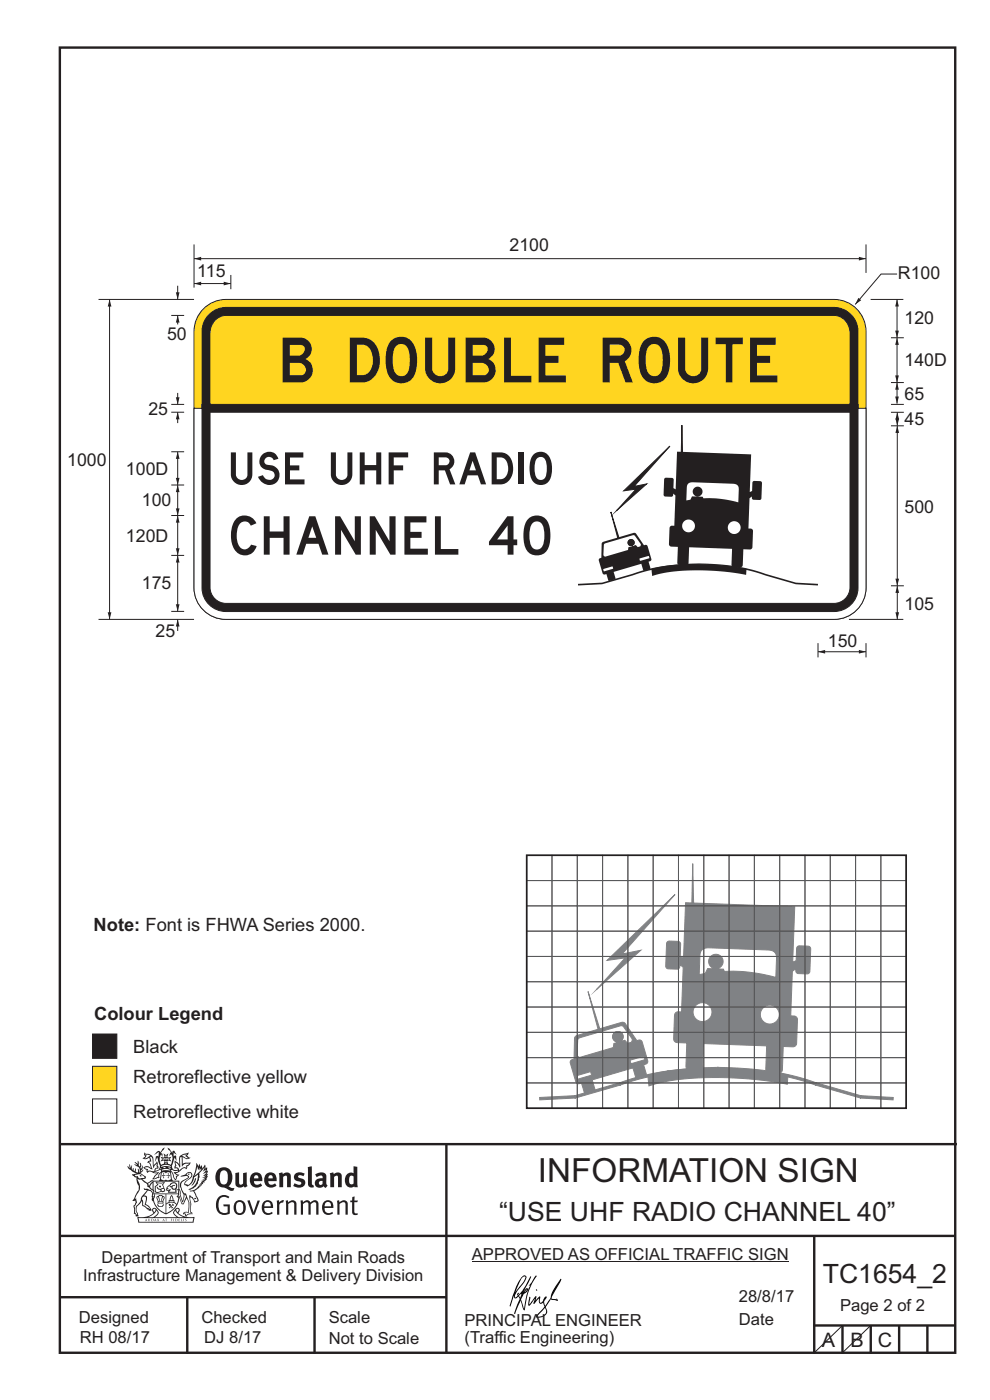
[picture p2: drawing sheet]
<svg xmlns="http://www.w3.org/2000/svg" width="210mm" height="297mm" viewBox="0 0 210 297" stroke-linecap="round" stroke-linejoin="round" font-family="sans-serif">
<g fill="none" stroke="#231f20" stroke-width=".51">
<path d="M12.7 10.1h189.9v276.9h-189.9zM12.7 242.7h190.3M94.7 242.7v44.3M12.7 262.2h190.1M12.7 275.2h82M39.7 275.2v12M66.7 275.2v12M172.7 262.2v25M172.5 281.2h30M178.7 281.2v6M184.7 281.2v6M190.7 281.2v6"/>
<path d="M196.7 281.2v6"/>
</g>
<path d="M178.7 281.2l-6 5.8" fill="none" stroke="#231f20" stroke-width=".21"/>
<g fill="#231f20">
<path d="M47 248.4a2.55 2.55 0 0 0 0 2.7l.3 .2a.81 .81 0 0 0 1-1v-.5a1.04 1.04 0 0 0-1.1-1.5zM46.3 248.1a1.82 1.82 0 0 1 2.1-.2 1.82 1.82 0 0 1 .9 1.8 2.29 2.29 0 0 1-.8 2l.7 .3h.5l-.2 .6a2.87 2.87 0 0 1-2-.7 2.12 2.12 0 0 1-1.7-3.1z" fill-rule="evenodd"/>
<path d="M49.9 248.9l.8-.2v2a.46 .46 0 0 0 .3 .6 .46 .46 0 0 0 .6-.3v-2.1l.7-.2v2.4l.2 .5-.5 .3-.3-.3a1.02 1.02 0 0 1-1.2 .3 1.02 1.02 0 0 1-.6-1.1z" fill-rule="evenodd"/>
<path d="M54 249.5l-.1 .5h.9a.49 .49 0 0 0-.2-.6 .49 .49 0 0 0-.6 .1zM53.4 249.1a1.34 1.34 0 0 1 1.6-.2 1.34 1.34 0 0 1 .6 1.5v.2h-1.7a.77 .77 0 0 0 .5 .8 .77 .77 0 0 0 .9-.4l.3 .5a1.59 1.59 0 0 1-2 .2 1.59 1.59 0 0 1-.5-2.1z" fill-rule="evenodd"/>
<path d="M57 249.5l-.1 .5h1a.49 .49 0 0 0-.2-.6 .49 .49 0 0 0-.7 .1zM56.4 249.1a1.34 1.34 0 0 1 1.6-.2 1.34 1.34 0 0 1 .7 1.5v.2h-1.8a.77 .77 0 0 0 .5 .8 .77 .77 0 0 0 .9-.4l.4 .5a1.59 1.59 0 0 1-2.1 .2 1.59 1.59 0 0 1-.5-2.1z" fill-rule="evenodd"/>
<path d="M59.2 248.9l.7-.2 .1 .4a.95 .95 0 0 1 1-.3 .95 .95 0 0 1 .7 .8v2.3h-.8v-2.3a.46 .46 0 0 0-.8 .1v2.2h-.8z" fill-rule="evenodd"/>
<path d="M62.6 249.1a1.75 1.75 0 0 1 2-.1l-.2 .5-.6-.2a.43 .43 0 0 0-.6 .3l.4 .3a1.04 1.04 0 0 1 1.2 1.1 1.04 1.04 0 0 1-1.4 1l-1.2-.4 .3-.6 1 .4 .4-.4a.88 .88 0 0 0-1-.5l-.4-.2-.1-.4z" fill-rule="evenodd"/>
<path d="M65.3 247.6l.8-.2 .1 3.8 .3 .2 .1 .4a.88 .88 0 0 1-1 0 .88 .88 0 0 1-.3-1z" fill-rule="evenodd"/>
<path d="M67.8 250.6a.43 .43 0 0 0-.1 .7 .43 .43 0 0 0 .7-.1v-.7zM66.8 249.1a1.7 1.7 0 0 1 2.4 .1v1.9l.3 .4-.4 .5-.5-.4a1.03 1.03 0 0 1-1.7-.1 1.03 1.03 0 0 1 .8-1.5h.7v-.4a.8 .8 0 0 0-1.2 .1z" fill-rule="evenodd"/>
<path d="M70 248.9l.7-.2 .1 .4a.95 .95 0 0 1 1-.3 .95 .95 0 0 1 .7 .8v2.3h-.8v-2.3a.46 .46 0 0 0-.8 .1v2.2h-.8z" fill-rule="evenodd"/>
<path d="M74.3 249.5a1.48 1.48 0 0 0 0 1.7h.5l.2-.1v-1.5l-.3-.2zM75 247.4l.8 .1 .1 4.4h-.7l-.1-.2a1.26 1.26 0 0 1-1.4 0 1.26 1.26 0 0 1-.5-1.3 1.29 1.29 0 0 1 .4-1.4 1.29 1.29 0 0 1 1.4-.1z" fill-rule="evenodd"/>
<path d="M46.4 253.9a1.72 1.72 0 0 1 2.3 0l-.3 .3a1.24 1.24 0 0 0-1.4-.2 1.24 1.24 0 0 0-.6 1.4 1.49 1.49 0 0 0 1.2 1.9l.7-.1v-1.3h-.8l-.1-.4h1.3v1.9a1.93 1.93 0 0 1-2.2 0 1.93 1.93 0 0 1-.7-2.2l.2-.8z" fill-rule="evenodd"/>
<path d="M50.4 255.1a1.65 1.65 0 0 0 .2 2.2 .99 .99 0 0 0 1-1.4 .78 .78 0 0 0-.4-.8 .78 .78 0 0 0-.8 0zM50 254.9a1.33 1.33 0 0 1 1.6-.1 1.33 1.33 0 0 1 .5 1.4 1.31 1.31 0 0 1-1.3 1.6 1.31 1.31 0 0 1-1.2-1.6v-.6z" fill-rule="evenodd"/>
<path d="M52.5 254.7l.4-.1 .9 2.6 .8-2.5h.5l-1.1 3h-.5z" fill-rule="evenodd"/>
<path d="M56.3 255.2l-.2 .7h1.3a.7 .7 0 0 0-.3-.8 .7 .7 0 0 0-.8 .1zM55.9 255a1.22 1.22 0 0 1 1.5-.2 1.22 1.22 0 0 1 .5 1.5h-1.8a.93 .93 0 0 0 .5 1 .93 .93 0 0 0 1.1-.2l.2 .3a1.43 1.43 0 0 1-1.8 .1 1.43 1.43 0 0 1-.6-1.7z" fill-rule="evenodd"/>
<path d="M58.7 254.7l.4-.1 .1 .5 .4-.4 .6-.1-.2 .5a.66 .66 0 0 0-.8 .7v1.9h-.4z" fill-rule="evenodd"/>
<path d="M60.6 254.7l.4-.1 .1 .5a.94 .94 0 0 1 1-.5 .94 .94 0 0 1 .8 .8v2.3h-.5l-.1-2.5a.81 .81 0 0 0-1.2 .3v2.2h-.4z" fill-rule="evenodd"/>
<path d="M63.7 254.7l.5-.1 .1 .5 .4-.3a.78 .78 0 0 1 1.1 .3 .9 .9 0 0 1 1-.5 .9 .9 0 0 1 .8 .8v2.3h-.5l-.1-2.5a.67 .67 0 0 0-1.1 .3v2.2h-.5v-2.4l-.4-.3-.7 .4v2.3h-.5z" fill-rule="evenodd"/>
<path d="M69 255.2l-.1 .7h1.3a.7 .7 0 0 0-.3-.8 .7 .7 0 0 0-.9 .1zM68.7 255a1.22 1.22 0 0 1 1.5-.2 1.22 1.22 0 0 1 .5 1.5h-1.8a.93 .93 0 0 0 .4 1 .93 .93 0 0 0 1.2-.2l.1 .3a1.44 1.44 0 0 1-1.7 .1 1.44 1.44 0 0 1-.6-1.7z" fill-rule="evenodd"/>
<path d="M71.4 254.7l.5-.1 .1 .5a.94 .94 0 0 1 1-.5 .94 .94 0 0 1 .8 .8v2.3h-.5l-.1-2.5a.81 .81 0 0 0-1.2 .3v2.2h-.4z" fill-rule="evenodd"/>
<path d="M74.7 253.9l.5-.1v.9h.7l-.1 .3h-.6v2.2l.1 .2h.5l.1 .3a.75 .75 0 0 1-1.2-.6v-2.1h-.4v-.3h.4z" fill-rule="evenodd"/>
<path d="M30.8 244.9l1.1 .3-.9 .5h-.4l.6-.5zM31.8 245.4h.2a2.44 2.44 0 0 1 .4 1.9l.1 .5 .7-1-.1 .6 .3 .3a.57 .57 0 0 0-.6 .7l-1-.1-.5 .2 .2-.5-.8-.3 .7-.1 .9 .5 .1-.1-.6-1.3-.2-.2h.5zM30.7 244.4l-.1 .5 .2 .4-.6 .4a1.04 1.04 0 0 0 1.4-.1l.2 .6-.3 .1-.2 .4a.94 .94 0 0 1 .8 1.1l-.2-.1a1.16 1.16 0 0 0-1.5-.1l.3 .4 .4 .2 .1 .5 .2 .1 .1-.2a.94 .94 0 0 1 1.1 .2l.8 .1-1.2 1.2a1.13 1.13 0 0 0 1.2-.2l.4-.1-.1-.4 .5-.8a.83 .83 0 0 0-.6 1.1l-.3-.1-.7 .4 1.1-1.4-.5 .1-.5-.1 1.3-.5-.1-.1-.9 .4v-.3l.2-.2 .3 .1 .1-.3-.2-.4v-.6l-.1-.4-.7 1v-.7a1.42 1.42 0 0 0-1.6-1.8z" fill-rule="evenodd"/>
<path d="M38.5 245.2l.5-.2 .7-.1-.6 .3 .8 .5h-.3zM38.3 245.5l.2-.1 .1 2a1.69 1.69 0 0 1 1.6-.6l-.8 .5 .1 .5a1.1 1.1 0 0 0-1.5 .6l-.1-.5-.2-.2h-.5l.3-.4-.3-.7a1.42 1.42 0 0 1 .8 1.1l.2-.1zM37.1 246.2l.1 1-.2 .3 .1 .4h.5l.1 .2a.96 .96 0 0 1-1.1-.1l-.1 .1a1.06 1.06 0 0 0 1.3 .2v.1a.72 .72 0 0 1-1 .2l.3 .5 .6 .2-.4 .2-.1 .6-.2-.3-.4-1.1-.4-.4 .4 .9a1.54 1.54 0 0 0 .7 1.2l.2-.3a.58 .58 0 0 1 .4-.8l.2-.1h-.3l-.5-.3 .9-.5a.93 .93 0 0 1 1.2-.5v.2l.2-.2 .1-.5a.99 .99 0 0 0 .7-.8l-1.3 .1-.3 .2-.1-1.4 .9 .4 .9-.3h-.4l-.5-.4 .4-.7-.6 .2a1.46 1.46 0 0 0-1.4 2.1v.4l-.2-.4z" fill-rule="evenodd"/>
<path d="M35.6 248.9l.2 .1-.1 .3 .4 .1h-.4v.6l-.1-.6h-.3l.3-.1z" fill-rule="evenodd"/>
<path d="M34.6 248.9l.2 .1v.3l.3 .1h-.3l-.1 .6v-.6h-.4l.4-.1z" fill-rule="evenodd"/>
<path d="M34.3 248.8a.57 .57 0 0 1 .9 .2 .57 .57 0 0 1 .9-.2l.2 1.4h-.2a.57 .57 0 0 1-.9 0 .69 .69 0 0 1-1.1 0zM34.2 248.1l-.3 2.1-.2 .4h3l-.2-.4-.3-2.1h-.2v.2l-.8-.1-.8 .1v-.2z" fill-rule="evenodd"/>
<path d="M34.2 252.4a.3 .3 0 0 0 .6 0 .3 .3 0 0 0-.6 0zM33.3 250.9l.3 .3-.3 .4a.79 .79 0 0 0 0 1.3l.8-.2-.1-.3a.55 .55 0 0 1-.7-.6l.1-.1 .2 .3 .3 .2 .8-.2-.4-.7 .4-.4-.7 .2zM33 250.7l1.1 .2 .9-.2-.4 .6 .4 1.2a.56 .56 0 0 1-.8 .3l-.2 .1a.73 .73 0 0 1-.9 .1 .73 .73 0 0 1-.3-1v-.4l.6-.4z" fill-rule="evenodd"/>
<path d="M35.6 251.8l.7-.4a.58 .58 0 0 1 1-.1 .58 .58 0 0 1-.4 .9l-.3-.3a.43 .43 0 0 1 .6-.4 .57 .57 0 0 0-.8 .2l-.2-.1-.3 .1 .4 .2a.55 .55 0 0 0 .9 .4v.5h-1.3l.3-.4-.1-.1-.6 .1 .2-.3-.2-.1zM35.4 251.8l-.1 .2a.39 .39 0 0 0 .2 .6h.3l-.2 .4h1.9l-.1-.8a.86 .86 0 0 0-.1-1.3 .86 .86 0 0 0-1.3 .4z" fill-rule="evenodd"/>
<path d="M36 254.8h.8v.2h-.8zM36.4 253.8l.2 .8h-.4zM36.4 253.5l-.3 .5-.1 .6h-.2v.4l-.7 .4 .2 .1a1.48 1.48 0 0 1 2.1 .2l.2-.1-.6-.5v-.5h-.2l-.1-.6z" fill-rule="evenodd"/>
<path d="M35.8 255.4l.4 .1 .1 .3 .3-.2-.2-.2a.38 .38 0 0 1 .5 .5l-.2-.2-.3 .2 .3 .2-.3 .3-.1-.4-.4 .4-.1-.2 .4-.3-.1-.1-.2 .1z" fill-rule="evenodd"/>
<path d="M34.5 254h.2v.2l-.2 .6h-.2zM33.6 255.3h.9v.2a.55 .55 0 0 1-.8 .4v-.2l-.2-.1zM33.4 254h.2l.2 .8h-.2zM33.6 255l.8-.1 .1 .2h-.8zM33.8 253.7h.5l-.2 1.1h-.1zM33.3 253.8l-.1 .3 .3 1.1a.48 .48 0 0 0-.1 .6 .48 .48 0 0 0 .5 .2h.5a.49 .49 0 0 0 .2-.8l.3-1.1-.1-.3a1.42 1.42 0 0 0-1.5 0z" fill-rule="evenodd"/>
<path d="M33.7 251.5l.4 .1 .1 .3h-.3z" fill-rule="evenodd"/>
<path d="M41.3 250.1l.3-.2-.2 .8-.6 .8h-.2l.5-.7z" fill-rule="evenodd"/>
<path d="M39.7 249l.3-.2 .5 .2a.88 .88 0 0 1-.6 1.1 1.22 1.22 0 0 0-.8 1.3l.5 .2a.72 .72 0 0 0 .9-.4l.5-.8 .2-.6 .8-.6v.2a2.85 2.85 0 0 1-2 2.9l.1 .1a2.13 2.13 0 0 0 1.9-1.5v-.3a2.01 2.01 0 0 0 .3-1.7l1.1-1.3-.4 1 .7-.5-.7 1 .8-.4-.8 .8 .7-.2-.9 .6 .8-.1-.8 .4h.7l-.8 .3 .3 .2h-.4l.2 .3h-.4l.2 .3h-.4l.1 .2h-.1a2.16 2.16 0 0 1-2 1.1l.1 .2 .4-.1a.76 .76 0 0 1 .7 .8l.5 1.2-.6 .2a1.45 1.45 0 0 0-1.1-1.3l.2 1.8-.1 1.8 .4 .3a1.07 1.07 0 0 0-1.2 .4v-.3l-.5-.2a.87 .87 0 0 1 1.1-.1v-.7a4.4 4.4 0 0 0-.6-3.1l-.1-.3h-.2a2.16 2.16 0 0 1-.7-2.2l.3-.4 1.2-.7a.55 .55 0 0 0-.4-.8zM37.8 252.4a.76 .76 0 0 1 .3 1.1l.6 1.6 .4-1.7 .2 .1a.61 .61 0 0 1-.1 .9l-.3 .8-.2 .1-.7-1.6-.3 .1a1.18 1.18 0 0 0 .1-1.4zM41.8 247.5l.2 .7 .3-.5v.6l.4-.5a1.9 1.9 0 0 1-1.2 1.4l-.3 .3zM38.2 249.6l1.4-.2 .2 .2v.3l-.5 .2a1.26 1.26 0 0 0-.9 1.9l.2 .7a1.84 1.84 0 0 1 .1 2.1l-.4-1.4a.96 .96 0 0 0-.4-1.2l-.4 .2a.78 .78 0 0 1 0 1.3l.1 .3h.4l.4 1.1a.38 .38 0 0 0 .2 .4 .38 .38 0 0 0 .4-.1l.6-1.2a2.94 2.94 0 0 1 .4 2.5l-.1 .4h-.8l-.3 .4v.2l.4-.1 .1 .4 .2 .1a1.02 1.02 0 0 1 1.3-.5v-.4l-.3-.1 .1-1.8-.3-1.3h.1a1.14 1.14 0 0 1 .8 1 .63 .63 0 0 0 .8-.2 .63 .63 0 0 0-.2-.9l-.6-1.2 .9-.6 .2-.4h.3l-.1-.2h.4l-.1-.3h.3l-.1-.3 .5-.1-.2-.2 .6-.4v-.2h-.2l.4-.5h-.3l.3-.5-.4 .1 .4-.5v-.3l-.3 .2 .2-.7-.1-.2-.4 .3v-.8l-.6 .8-.2-.8-.2 .5-.3-.7-.1 .6-.5-.8-.1 1.4-.6 1.8a1.81 1.81 0 0 1-1 1.5l-.6-.2a1.75 1.75 0 0 1 1.1-1.2 .75 .75 0 0 0 .1-1.3 .75 .75 0 0 0-1.2 .4z" fill-rule="evenodd"/>
<path d="M41.2 254.1h.3l.2 .2-.4 .1z" fill-rule="evenodd"/>
<path d="M29.4 258.4h11.6l-.1 .8h-11.4zM31.3 258.2l.5-.1a2.48 2.48 0 0 0 1.4-1.3l.3 .5-.5 .6-.5 .3zM32.5 256.6l.3-.2 .2 .1-.3 .7zM37.2 256.8a2.65 2.65 0 0 0 1.8 1.4h-1.1l-.5-.3-.5-.6zM37.4 256.5l.2-.1 .3 .2-.3 .6zM29.2 258.2l.1 1.2h11.8l.2-1.1-.2-.1a4.1 4.1 0 0 1-3.3-.9l.3-.4-.1-.6a1.06 1.06 0 0 0-1.3 1l.2 .4 .6 .5h-4.7l.3-.1a.84 .84 0 0 0 .6-.8 .84 .84 0 0 0-.5-.8l-.3-.2h-.5l-.1 .6 .3 .4a4.2 4.2 0 0 1-3.4 .9z" fill-rule="evenodd"/>
<path d="M31 258.7l.1 .2h-.2zM31 258.5l-.3 .6 .4-.2 .2 .2z" fill-rule="evenodd"/>
<path d="M31.3 258.6h.3v.4a.25 .25 0 0 0 .2-.1 .25 .25 0 0 0-.1-.3h.1a.29 .29 0 0 1 0 .4 .29 .29 0 0 1-.4 0 .29 .29 0 0 1 0-.4z" fill-rule="evenodd"/>
<path d="M32.2 258.6a.22 .22 0 0 1 .3 .2 .22 .22 0 0 1-.3 .2zM32 258.6l.1 .4a.33 .33 0 0 0 .4 0 .33 .33 0 0 0 0-.4 .33 .33 0 0 0-.5 0z" fill-rule="evenodd"/>
<path d="M32.9 258.7l.1 .2h-.2zM32.9 258.5l-.2 .6 .3-.2 .2 .2z" fill-rule="evenodd"/>
<path d="M33.3 258.6h.2l.1 .1 .2-.1-.2 .2 .2 .3-.3-.3-.1 .3h-.1l.2-.3z" fill-rule="evenodd"/>
<path d="M34.7 258.7l.1 .2h-.2zM34.7 258.5l-.3 .6 .4-.2 .2 .2z" fill-rule="evenodd"/>
<path d="M35 258.5h.5l-.2 .1v.5h-.2l.1-.5z" fill-rule="evenodd"/>
<path d="M36.2 258.6l.3-.1-.1 .1v.2h.1h-.1v.3h-.2z" fill-rule="evenodd"/>
<path d="M36.7 258.6h.2v.5h-.2z" fill-rule="evenodd"/>
<path d="M37.3 258.6a.22 .22 0 0 1 .3 .2 .22 .22 0 0 1-.3 .2zM37.1 258.6v.4a.33 .33 0 0 0 .5 0 .33 .33 0 0 0 0-.4 .33 .33 0 0 0-.5 0z" fill-rule="evenodd"/>
<path d="M37.8 258.6l.4-.1-.2 .1v.2h.1h-.1v.2l.2 .1h-.4z" fill-rule="evenodd"/>
<path d="M38.4 258.6h.2l-.1 .4 .2 .1h-.3z" fill-rule="evenodd"/>
<path d="M38.9 258.6h.2v.5h-.2z" fill-rule="evenodd"/>
<path d="M39.3 258.6h.2h-.1l.2 .3-.2 .2-.1-.1v-.1l.2 .1z" fill-rule="evenodd"/>
<path d="M34.2 247.4a1.51 1.51 0 0 1 2 .2 2.67 2.67 0 0 0-2.1 0zM35.7 247.6l.4 .1 .1 .3-.4-.1zM34.6 247.6h.5l.1 .2h-.4zM34 247.8l.3 .2h-.3zM34.9 246.9l.3-.2 .3 .2zM34.9 245.6l.2 .1v.3h-.2zM35 245.1l.2 .2 .2-.2-.1 .3h-.2zM35.1 246.3h.2l.1 .4-.2-.2-.2 .2zM35.3 245.7l.2-.1v.4h-.2zM34.4 245.7h.3l.1 .3-.4 .1 .2-.2zM35.7 245.7h.3l-.2 .2 .2 .2-.4-.1zM32.7 244.9l1-.5-.1 1-.2-.2-.3 .2-.3 1.1 .5-1 .3 .9a1.84 1.84 0 0 1 .2 1.7l.4 .1a2.48 2.48 0 0 1 2.2 0l.2-.2-.2-.7 .7-1.8 .4 .7-.2-1-.2-.1-.2 .3v-.9l.6 .4-.6-.8-.3 .1-.1 .4-.5-.9-.5-.3 .2 .5 .6 .5-.5 .8 .4-.4a2.06 2.06 0 0 1 0 2.3l-.5-.2-.2-.6 .1-.1 .8 .2-.4-.5 .4-.5-.7 .2-.2-.2 .2-.7-.5 .4-.5-.4 .2 .7-.2 .2-.7-.2 .4 .5-.4 .5 .8-.2 .1 .1-.2 .6-.5 .2a2.02 2.02 0 0 1 0-2.2l.3 .5-.1-.7-.3-.1 .8-1.2-.4 .3-.5 .8-.2-.3a.8 .8 0 0 0-.8 .5z" fill-rule="evenodd"/>
<path d="M29.2 250.1l.3 .1a.61 .61 0 0 1 .8 .4l.3 .2a.8 .8 0 0 1 .6 1l.4 .1 .5 .5a1 1 0 0 1 .5 1.1l-.1 .7v-.5h-.1a.96 .96 0 0 0-.8-1.3l-.2-.2h-.7l-.1-.1-.1 .1 .1 .3h.6l-1.2 1.3-.2 1-.4 .6a1.33 1.33 0 0 0-.5 1.8l.2 .5a1.26 1.26 0 0 1-.5-1.5l-.1-.3a1.56 1.56 0 0 0 .4-1.7l-.3 .2 .2-.5a3.2 3.2 0 0 0 .7-3zM30.4 253.9h.4a2.06 2.06 0 0 1-.1 1.6l.7 .5 .4 .4-.6-.1-.8-.6-.1-.9a.51 .51 0 0 1 .1-.9zM28.6 249.3a1.52 1.52 0 0 1 2.1 .5l-1.1 .2-.2-.1-.1-.4h-.5zM27.5 247v.8l-.3-.4h-.1a3.1 3.1 0 0 0 1.9 1.6l-1 .1 .5 .6 .5 .1 .1 1.1a1.84 1.84 0 0 1-.3 2.5l-.4 .9-.3 .4 .2 .1 .4-.1 .1 .4-.2 .5-.3 .2 .1 1.7h.2l.3 .5 .1 .1 .4-.1-.1-.5a1.3 1.3 0 0 1-.1-1.7l.9-1 .1 1.1 .6 .2 .5 .5 .1-.1 .2 .3h.5a1.85 1.85 0 0 0-1.2-1.4l.1-.3a1.39 1.39 0 0 0 0-1.4l-.5-.1 .5-.5a.66 .66 0 0 1 .9-.4 .66 .66 0 0 1 .3 .9l-.1 .4 .2-.1v.2l-.1 .3 .2 .5 .1-.3a2.24 2.24 0 0 0 .1-2.2 .73 .73 0 0 1-.7-.7 .73 .73 0 0 1 .6-.7v-.2a.94 .94 0 0 0-.9 .8 .48 .48 0 0 1-.1-.6 .48 .48 0 0 1 .5-.2l.5-.3a.51 .51 0 0 0-.8 .2l-.5 .2-1-.8h.6l.2-.5-1.2-.7 .5-.5v-.3l-.5 .4 .1-.2a.69 .69 0 0 0 .2-1v.4l-.2 .3v-1.1l-.3-.2 .1 .6-.1 .2-.4-1.3v.7l-.6-.4 .5 .7-.6-.2 .3 .3a1 1 0 0 1 .7 1.4l-.2-.8v.9l-.5-.2v-.8l-.2 .7-.2-.1-.1-.6-.2 .4-.2-.2 .1-.7-.2 .5z" fill-rule="evenodd"/>
<path d="M29.6 249.4l.2-.1 .3 .2z" fill-rule="evenodd"/>
<path d="M32.4 250.5h5.6v2l-.2-.1v-1.7h-5.2v2.5h5.2v-.8l.1 .2-.1 1.1v-.3h-2.5v4a4.1 4.1 0 0 0 2.6-3.6l.1-.1a4 4 0 0 1-2.8 3.9 4.2 4.2 0 0 1-2.8-4.7l.1 1.2 .1-.1a3.8 3.8 0 0 0 2.5 3.4v-4h-2.5l-.2-.9z" fill-rule="evenodd"/>
<circle cx="40" cy="249.1" r=".17"/>
</g>
<path d="M184.7 281.2l-6 5.8" fill="none" stroke="#231f20" stroke-width=".21"/>
<path d="M43.5 65.2a6.8 6.8 0 0 1 4.4-1.7h129a6.8 6.8 0 0 1 6.8 6.8v54.3a6.8 6.8 0 0 1-6.8 6.8h-129a6.8 6.8 0 0 1-6.7-6.8v-54.3a6.8 6.8 0 0 1 2.3-5.1z" fill-rule="evenodd" fill="#ffd520" stroke="#231f20" stroke-width=".21"/>
<path d="M44.1 67a5.1 5.1 0 0 1 3.8-1.8h129a5.1 5.1 0 0 1 5.1 5.1v54.3a5.1 5.1 0 0 1-5.1 5.1h-129a5.1 5.1 0 0 1-5-5.1v-54.3a5.1 5.1 0 0 1 1.2-3.3z" fill-rule="evenodd" fill="#231f20" stroke="#231f20" stroke-width=".21"/>
<path d="M45.6 67.9a3.4 3.4 0 0 1 2.3-1h129a3.4 3.4 0 0 1 3.4 3.4v54.3a3.4 3.4 0 0 1-3.4 3.4h-129a3.4 3.4 0 0 1-3.3-3.4v-54.3a3.4 3.4 0 0 1 1-2.4z" fill-rule="evenodd" fill="#fff" stroke="#231f20" stroke-width=".21"/>
<path d="M42.9 85.8h139.1v1.6h-139.1z" fill-rule="evenodd" fill="#231f20" stroke="#231f20" stroke-width=".21"/>
<path d="M171.3 85.8h1.7" fill="none" stroke="#231f20" stroke-width=".21"/>
<path d="M41.2 86.6h1.7v38.1a5.1 5.1 0 0 0 5 5h129a5.1 5.1 0 0 0 5.1-5v-38.1h1.7v38.1a6.7 6.7 0 0 1-6.8 6.7h-129a6.7 6.7 0 0 1-6.7-6.7z" fill-rule="evenodd" fill="#fff" stroke="#231f20" stroke-width=".21"/>
<path d="M45.6 68a3.2 3.2 0 0 1 2.3-1.1h129a3.6 3.6 0 0 1 3.4 3.7v15.2h-135.7v-15.2a3.9 3.9 0 0 1 1-2.6z" fill-rule="evenodd" fill="#ffd520" stroke="#231f20" stroke-width=".21"/>
<path d="M41.2 54.9h142.5" fill="none" stroke="#231f20" stroke-width=".21"/>
<g fill="#231f20">
<path d="M41.2 54.9l1.5-.4v.8z"/>
<path d="M182.2 54.5l1.5 .4-1.5 .4z"/>
</g>
<path d="M41.2 51.9v9.1M49 58.3v3M183.7 51.9v6M190.3 58.1h-3.4l-5.5 6.5M180.1 131.4h11.5" fill="none" stroke="#231f20" stroke-width=".21"/>
<path d="M182.1 63.2l.6 .5-1.3 .9z" fill="#231f20"/>
<path d="M41.2 60.2h7.8" fill="none" stroke="#231f20" stroke-width=".21"/>
<g fill="#231f20">
<path d="M41.2 60.2l1.5-.4v.7z"/>
<path d="M47.5 59.8l1.5 .4-1.5 .3z"/>
</g>
<g fill="#231f20" stroke="#231f20" stroke-width=".21">
<path d="M144.6 90.2l.2 5.7h-.3z" fill-rule="evenodd"/>
<path d="M129.6 108.6l1.7 5.4-.3 .1z" fill-rule="evenodd"/>
<path d="M132.3 104.1l9.8-9.5-7.6 8.6 2.7-.5-6.4 5.6 4.1-4.5z" fill-rule="evenodd"/>
</g>
<g fill="#231f20">
<path d="M138.2 120.7a48 48 0 0 1 17.5-.5l2.7 .5-.1 1.3a49 49 0 0 0-19-.1l-1 .3z" fill-rule="evenodd"/>
<path d="M122.6 123.9l5.1-.3v.3l-5.1 .3zM127.7 123.6l6.4-1.9 .1 .4-6.5 1.8zM134.1 121.7l3.3-.9 3.7-.8v.3l-2.2 .4-4.7 1.4zM141.1 120l3.1-.3 4.1-.2v.3l-3.6 .1-3.6 .4zM148.3 119.5v.2zM148.3 119.5l4.1 .2 3.1 .3-.1 .3-3.5-.4-3.6-.1zM155.5 120l5 1.1 1.9 .6-.1 .4-4.7-1.4-2.2-.4zM162.4 121.7l6.4 1.9v.3l-6.5-1.8zM168.8 123.6l4.7 .3v.3l-4.7-.3z" fill-rule="evenodd"/>
<path d="M154.4 111.9a1.36 1.36 0 0 1 2.7 0 1.36 1.36 0 0 1-2.7 0zM143.6 95.8l15.7 .6-.3 8 .5-.2 .1-1.8 .2-.3h1.6l.2 .4-.1 3.2-.3 .4-1.4-.1-.3-.2v-.5l-.5 .4-.2 6.4 .6 .1 .3 .4-.1 3.5-.4 .5-1.5-.1-.1 3.4-.3 .4h-1.7l-.4-.3 .1-3.6-9.1-.3-.2 3.6-.4 .2-1.5-.1-.4-.2 .1-3.6-1.5-.1-.4-.5 .2-3.5 .3-.3 .6-.1 .3-6.4-.5-.4-.1 .5-.3 .2-1.3-.1-.3-.3 .1-3.3 .2-.3 1.7 .1v2l.5 .3zM146.9 104.3a1.05 1.05 0 0 1 2.1 0 1.05 1.05 0 0 1-2.1 0zM146 102.6l-.3 .7-.1 2.9 .8-.2 .4-.7 2.3 .1 .1 .3 3.6 .1 3.8 .8 .1-3-.1-.5-.5-.3-9.1-.5-.6 .1zM144.7 111.6a1.36 1.36 0 0 0 2.7 0 1.36 1.36 0 0 0-2.7 0z" fill-rule="evenodd"/>
<path d="M133.1 115.1a.75 .75 0 0 1 1.5 0 .75 .75 0 0 1-1.5 0zM128.2 115.4l6.2-1.9 .3 .2 1.2 1.9-.1 .3-.5 .2-.4-.5-1.6 .5-.1 .6-4.8 1.4-.4-.4zM128 120.7l1.9-.5 .2 .4-1.9 .6zM135.7 118.5l1.9-.6 .1 .4-1.8 .7zM127.7 115.1l-.1 3.2-.5 .2-.1 .4 .8 2.8 .3 .2 .5-.1 .5 1.4 1.4-.4-.3-1.5 5.8-1.7 .6 1.5 1.3-.5-.3-1.4 .4-.2 .2-.4-.8-2.8-.3-.2-.5 .1-1.8-2.6-.4-.1z" fill-rule="evenodd"/>
<circle cx="133.9" cy="115.1" r=".75"/>
</g>
<path d="M190.3 124.3v7.1" fill="none" stroke="#231f20" stroke-width=".21"/>
<g fill="#231f20">
<path d="M190.3 124.3l.4 1.5h-.8z"/>
<path d="M189.9 129.9h.8l-.4 1.5z"/>
</g>
<path d="M190.3 81.2v4.4" fill="none" stroke="#231f20" stroke-width=".21"/>
<g fill="#231f20">
<path d="M190.3 81.2l.4 1.5h-.8z"/>
<path d="M189.9 84.1h.8l-.4 1.5z"/>
</g>
<path d="M190.3 90.3v34" fill="none" stroke="#231f20" stroke-width=".21"/>
<g fill="#231f20">
<path d="M190.3 90.3l.4 1.5h-.8z"/>
<path d="M189.9 122.8h.8l-.4 1.5z"/>
</g>
<path d="M23.2 63.5v67.9" fill="none" stroke="#231f20" stroke-width=".21"/>
<g fill="#231f20">
<path d="M23.2 63.5l.4 1.5h-.8z"/>
<path d="M22.8 129.9h.8l-.4 1.5z"/>
</g>
<path d="M37.7 117.8v11.9" fill="none" stroke="#231f20" stroke-width=".21"/>
<g fill="#231f20">
<path d="M37.7 117.8l.4 1.5h-.8z"/>
<path d="M37.3 128.2h.8l-.4 1.5z"/>
</g>
<path d="M190.3 87.5v2.8" fill="none" stroke="#231f20" stroke-width=".21"/>
<g fill="#231f20">
<path d="M190.3 87.5l.4 1.5h-.8z"/>
<path d="M189.9 88.8h.8l-.4 1.5z"/>
</g>
<path d="M190.3 63.5v8.2" fill="none" stroke="#231f20" stroke-width=".21"/>
<g fill="#231f20">
<path d="M190.3 63.5l.4 1.5h-.8z"/>
<path d="M189.9 70.1h.8l-.4 1.6z"/>
</g>
<path d="M20.9 63.5h20.3M184.7 63.5h6.9M189 71.7h2.7M190.3 71.7v9.5M189 90.3h2.7M189 81.2h2.7M189 85.8h2.7M189 87.5h2.7M36.3 117.8h2.8M20.9 131.4h20.3M189 124.3h2.7" fill="none" stroke="#231f20" stroke-width=".21"/>
<g fill="#231f20">
<path d="M189.9 79.6h.8l-.4 1.6z"/>
<path d="M190.3 71.7l.4 1.5h-.8z"/>
</g>
<path d="M36.3 95.8h2.8M36.3 109.4h2.8M36.3 102.9h2.8M37.7 109.4v8.4" fill="none" stroke="#231f20" stroke-width=".21"/>
<g fill="#231f20">
<path d="M37.3 116.3h.8l-.4 1.5z"/>
<path d="M37.7 109.4l.4 1.5h-.8z"/>
</g>
<path d="M37.7 102.9v6.5" fill="none" stroke="#231f20" stroke-width=".21"/>
<g fill="#231f20">
<path d="M37.7 102.9l.4 1.5h-.8z"/>
<path d="M37.3 107.9h.8l-.4 1.5z"/>
</g>
<path d="M37.7 95.8v7.1" fill="none" stroke="#231f20" stroke-width=".21"/>
<g fill="#231f20">
<path d="M37.3 101.4h.8l-.4 1.5z"/>
<path d="M37.7 95.8l.4 1.5h-.8z"/>
</g>
<path d="M36.3 85.8h2.8M36.3 87.4h2.8M37.7 83.4v2.4" fill="none" stroke="#231f20" stroke-width=".21"/>
<path d="M37.3 84.3h.8l-.4 1.5z" fill="#231f20"/>
<path d="M37.7 87.4v2.4" fill="none" stroke="#231f20" stroke-width=".21"/>
<path d="M37.7 87.4l.4 1.6h-.8z" fill="#231f20"/>
<path d="M36.3 66.9h2.8M37.7 60.6v2.9" fill="none" stroke="#231f20" stroke-width=".21"/>
<path d="M37.3 62h.8l-.4 1.5z" fill="#231f20"/>
<path d="M37.7 66.9v1.9" fill="none" stroke="#231f20" stroke-width=".21"/>
<path d="M37.7 66.9l.4 1.5h-.8z" fill="#231f20"/>
<path d="M36.3 129.7h2.8M37.7 131.4v2.5" fill="none" stroke="#231f20" stroke-width=".21"/>
<path d="M37.7 131.4l.4 1.5h-.8z" fill="#231f20"/>
<path d="M173.5 138.3h10.2M183.7 136.4v3.1" fill="none" stroke="#231f20" stroke-width=".21"/>
<g fill="#231f20">
<path d="M173.5 138.3l1.5-.4v.8z"/>
<path d="M182.2 137.9l1.5 .4-1.5 .4z"/>
</g>
<path d="M173.5 136.4v3.1" fill="none" stroke="#231f20" stroke-width=".21"/>
<g fill="#231f20">
<path d="M90.2 71.6h1.5v6.6a1.72 1.72 0 0 0 1.6 1.6 1.72 1.72 0 0 0 1.8-1.5v-6.7h1.5v6.5a3.2 3.2 0 0 1-3.2 3.2 3.2 3.2 0 0 1-3.2-3.1z"/>
<path d="M106.9 71.6h1.5v8.1h4.3v1.4h-5.8z"/>
<path d="M114.2 71.6h5.5v1.5h-4v2.4h2.8v1.5h-2.8v2.6h4.3v1.5h-5.8z"/>
<path d="M143.8 71.6h1.5v6.6a1.72 1.72 0 0 0 1.7 1.6 1.72 1.72 0 0 0 1.8-1.5v-6.7h1.4v6.5a3.2 3.2 0 0 1-3.1 3.2 3.2 3.2 0 0 1-3.3-3.1z"/>
<path d="M151.8 71.6h5.8v1.4h-2.2v8.1h-1.5v-8.1h-2.1z"/>
<path d="M159.1 71.6h5.4v1.5h-3.9v2.4h2.7v1.5h-2.7v2.6h4.3v1.5h-5.8z"/>
<path d="M49 96h1v4.7a1.23 1.23 0 0 0 1.2 1.1 1.23 1.23 0 0 0 1.3-1.1v-4.7h1v4.6a2.28 2.28 0 0 1-2.2 2.3 2.28 2.28 0 0 1-2.3-2.2z"/>
<path d="M55.7 96.4a2.02 2.02 0 0 1 3.4 .9l-1.1 .3a.96 .96 0 0 0-1.4-.6 .96 .96 0 0 0-.2 1.5l.3 .1a2.18 2.18 0 0 1 2.5 1.6 2.18 2.18 0 0 1-1.4 2.6 2.64 2.64 0 0 1-3.1-1.7l1.1-.3a1.24 1.24 0 0 0 1.3 1 1.24 1.24 0 0 0 1.1-1.3 1.83 1.83 0 0 0-1.9-.9 1.86 1.86 0 0 1-.6-3.2z"/>
<path d="M60.5 96h3.8v1.1h-2.8v1.6h2v1.1h-2v1.9h3.1v1.1h-4.1z"/>
<path d="M70.2 96h1.1v4.7a1.23 1.23 0 0 0 1.1 1.1 1.23 1.23 0 0 0 1.3-1.1v-4.7h1v4.6a2.28 2.28 0 0 1-2.2 2.3 2.28 2.28 0 0 1-2.3-2.2z"/>
<path d="M76.3 96h1.1v2.7h2.4v-2.7h1.1v6.8h-1.1v-3h-2.4v3h-1.1z"/>
<path d="M82.4 96h4.2v1h-3.1v1.7h2v1.1h-2v3h-1.1z"/>
<path d="M110.1 96h1v6.8h-1z"/>
<path d="M50.1 110a2.71 2.71 0 0 1 4.3 1l-1.2 .5a1.45 1.45 0 0 0-1.6-.8 1.45 1.45 0 0 0-1.2 1.4 4.2 4.2 0 0 0 .9 4.3 1.43 1.43 0 0 0 1.9-.9l1.2 .3a2.64 2.64 0 0 1-2.6 2 2.64 2.64 0 0 1-2.5-2.2 6.2 6.2 0 0 1 .8-5.6z"/>
<path d="M56 109.5h1.2v3.2h2.9v-3.2h1.3v8.2h-1.3v-3.6h-2.9v3.6h-1.2z"/>
<path d="M71.1 109.5h1.1l3.1 5.3v-5.3h1.3v8.2h-1.1l-3.2-5.3v5.3h-1.2z"/>
<path d="M78.4 109.5h1.1l3.1 5.3v-5.3h1.3v8.2h-1.1l-3.1-5.3v5.3h-1.3z"/>
<path d="M85.8 109.5h4.7v1.3h-3.4v2h2.3v1.3h-2.3v2.3h3.7v1.3h-5z"/>
<path d="M92.3 109.5h1.2v7h3.7v1.2h-4.9z"/>
<path d="M60 71.6v9.5h3.8a2.59 2.59 0 0 0 2.5-2 2.59 2.59 0 0 0-1.5-2.9 2.39 2.39 0 0 0 1.3-2.7 2.39 2.39 0 0 0-2.3-1.9zM61.5 73.2h2.2a.98 .98 0 0 1 1 .7 .98 .98 0 0 1-.4 1.1l-.7 .4-2.1 .1zM61.5 77h1.9a1.36 1.36 0 0 1 1.5 1 1.36 1.36 0 0 1-.9 1.6h-2.5z"/>
<path d="M74.2 71.6v9.5h2.7a4.2 4.2 0 0 0 3.7-4.5 4.4 4.4 0 0 0-3.2-4.9zM75.7 73.1a2.66 2.66 0 0 1 2.7 .8 4.1 4.1 0 0 1-.7 5.5l-2 .2z"/>
<path d="M82.8 72.4a8.2 8.2 0 0 0-.7 6.4 3.1 3.1 0 0 0 3.4 2.5 3.1 3.1 0 0 0 2.8-3 7 7 0 0 0-1.3-6.2 3.1 3.1 0 0 0-4.2 .3zM84 73.4a1.65 1.65 0 0 1 1.8-.3 1.65 1.65 0 0 1 1 1.6 6.4 6.4 0 0 1-.6 4.7 1.67 1.67 0 0 1-1.8 .2 1.67 1.67 0 0 1-1-1.5 6 6 0 0 1 .6-4.7z"/>
<path d="M98.7 71.6v9.5h3.9a2.59 2.59 0 0 0 2.5-2 2.59 2.59 0 0 0-1.5-2.9 2.39 2.39 0 0 0 1.3-2.7 2.39 2.39 0 0 0-2.3-1.9zM100.3 73.2h2.2a.98 .98 0 0 1 1 .7 .98 .98 0 0 1-.4 1.1l-.7 .4-2.1 .1zM100.3 77h1.9a1.36 1.36 0 0 1 1.4 1 1.36 1.36 0 0 1-.8 1.6h-2.5z"/>
<path d="M129.3 73.1h2a1.17 1.17 0 0 1 1.2 1.1 1.17 1.17 0 0 1-1.1 1.2h-2.1zM127.9 71.6v9.5h1.4v-4.1h1.8l1.6 4.1h1.5l-1.7-4.5a2.66 2.66 0 0 0 1.4-2.9 2.66 2.66 0 0 0-2.5-2.1z"/>
<path d="M136.5 72.4a8.2 8.2 0 0 0-.7 6.4 3.1 3.1 0 0 0 3.3 2.5 3.1 3.1 0 0 0 2.9-3 7 7 0 0 0-1.4-6.2 3.1 3.1 0 0 0-4.1 .3zM137.7 73.4a1.65 1.65 0 0 1 1.8-.3 1.65 1.65 0 0 1 .9 1.6 6.4 6.4 0 0 1-.5 4.7 1.67 1.67 0 0 1-1.8 .2 1.67 1.67 0 0 1-1-1.5 6 6 0 0 1 .6-4.7z"/>
<path d="M93.1 97h1.4a.84 .84 0 0 1 .9 .8 .84 .84 0 0 1-.9 .9h-1.4zM92 96v6.8h1.1v-3h1.3l1.1 3h1.1l-1.2-3.2a1.9 1.9 0 0 0 .9-2.1 1.9 1.9 0 0 0-1.8-1.5z"/>
<path d="M99.7 96h1.1l2.3 6.8h-1.1l-.6-2h-2.2l-.6 2h-1.2zM100.3 97.8l-.7 2h1.4z"/>
<path d="M104.3 96v6.8a4.4 4.4 0 0 0 3.2-.4 4 4 0 0 0 0-6.1 4.7 4.7 0 0 0-3.2-.3zM105.4 97a2.17 2.17 0 0 1 2.4 2.9 1.9 1.9 0 0 1-2.4 1.8z"/>
<path d="M113.1 96.5a5.4 5.4 0 0 0 .2 5.9 2.29 2.29 0 0 0 2.5 .3 2.29 2.29 0 0 0 1.2-2.2 4.1 4.1 0 0 0-1.5-4.5 2.27 2.27 0 0 0-2.4 .5zM113.9 97.3a1.15 1.15 0 0 1 1.2-.3 1.15 1.15 0 0 1 .8 1 4 4 0 0 1-.6 3.7 1.18 1.18 0 0 1-1.8-1 4.4 4.4 0 0 1 .4-3.4z"/>
<path d="M65.6 109.5h1.3l2.8 8.2h-1.4l-.7-2.3h-2.6l-.8 2.3h-1.3zM66.2 111.7l-.8 2.4h1.7z"/>
<path d="M107.7 111.5v2.9h-2.2zM107.6 109.5l-3.9 5.4v.8h4v2h1.2v-2h.8v-1.3h-.8v-4.9z"/>
<path d="M112.2 109.9a6 6 0 0 0-1 5.5 2.7 2.7 0 0 0 2.7 2.4 2.7 2.7 0 0 0 2.7-2.4 6 6 0 0 0-1-5.5 2.8 2.8 0 0 0-3.4 0zM113.1 110.9a1.44 1.44 0 0 1 1.5-.1 1.44 1.44 0 0 1 .7 1.3l.2 1.5a2.71 2.71 0 0 1-1.2 2.9 1.48 1.48 0 0 1-1.9-1.4l-.1-1.5a3.7 3.7 0 0 1 .8-2.7z"/>
</g>
<path d="M19.6 233.1h5.2v5.2h-5.2z" fill-rule="evenodd" fill="#fff" stroke="#231f20" stroke-width=".21"/>
<path d="M19.6 219.4h5.2v5.1h-5.2z" fill-rule="evenodd" fill="#231f20" stroke="#231f20" stroke-width=".21"/>
<path d="M19.6 226.2h5.2v5.2h-5.2z" fill-rule="evenodd" fill="#ffd520" stroke="#231f20" stroke-width=".21"/>
<g fill="#808285" stroke="#808285" stroke-width=".21">
<path d="M146.9 183.2l.2 8.4h-.3z" fill-rule="evenodd"/>
<path d="M124.7 210.3l2.5 8-.3 .1z" fill-rule="evenodd"/>
<path d="M128.8 203.7l14.4-13.9-11.2 12.6 3.9-.8-9.3 8.3 6-6.7z" fill-rule="evenodd"/>
<path d="M137.4 228.2a61.1 61.1 0 0 1 20.1-1.3l5.7 .5 3.9 .7-.1 1.9a75.6 75.6 0 0 0-26.2-.5l-3.1 .9z" fill-rule="evenodd"/>
<path d="M114.5 232.8l7.5-.4v.5l-7.5 .4zM122 232.4l9.4-2.7 .2 .5-9.6 2.7zM131.4 229.7l4.8-1.5 5.5-1v.4l-3.2 .5-6.9 2.1zM141.7 227.2l7.9-.7 2.7-.1v.4a87.5 87.5 0 0 0-10.6 .8zM152.3 226.4v.2zM152.3 226.4l8.6 .5 2 .3-.1 .4a87.5 87.5 0 0 0-10.5-.8zM162.9 227.2l3.8 .7 3.6 .9 2.8 .9-.1 .5-7-2.1-3.2-.5zM173.1 229.7l9.5 2.7-.1 .5-9.5-2.7zM182.6 232.4l6.9 .4-.1 .5-6.9-.4z" fill-rule="evenodd"/>
<path d="M161.3 215.2a2 2 0 0 1 4 0 2 2 0 0 1-4 0zM145.4 191.5l23.2 .9-.5 11.7 .8-.3 .1-2.6a.59 .59 0 0 1 .6-.5h1.8a.6 .6 0 0 1 .6 .6l-.2 4.7a.58 .58 0 0 1-.6 .6l-1.8-.1a.58 .58 0 0 1-.6-.6v-.4l-.7 .6-.4 9.4h.7a.77 .77 0 0 1 .8 .8l-.2 5a.78 .78 0 0 1-.8 .8l-2.1-.1-.1 4.9a.7 .7 0 0 1-.8 .7l-2.1-.1a.7 .7 0 0 1-.7-.7l.2-4.9-12.3-.5h-1.1l-.2 4.9a.7 .7 0 0 1-.7 .7l-2.1-.1a.69 .69 0 0 1-.7-.7l.2-4.9-2-.1a.79 .79 0 0 1-.8-.8l.2-5a.78 .78 0 0 1 .8-.8l.7 .1 .3-9.5-.7-.6v.4a.59 .59 0 0 1-.6 .6l-1.8-.1a.58 .58 0 0 1-.6-.6l.2-4.7a.59 .59 0 0 1 .6-.6l1.8 .1a.59 .59 0 0 1 .6 .6l-.1 2.6 .7 .4zM150.3 204a1.55 1.55 0 0 1 3.1 0 1.55 1.55 0 0 1-3.1 0zM148.9 201.5l-.4 1-.2 4.3 1.3-.3 .5-1 3.3 .1 .3 .5a34.1 34.1 0 0 1 10.9 1.2l.1-4a1.6 1.6 0 0 0-1.9-1.8l-12.6-.4-.8 .1zM147 214.7a2 2 0 0 0 4 0 2 2 0 0 0-4 0z" fill-rule="evenodd"/>
<path d="M130 219.9a1.11 1.11 0 0 1 2.2 0 1.11 1.11 0 0 1-2.2 0zM122.7 220.3l9.1-2.7 .4 .2 1.9 2.8-.2 .5-.8 .2-.6-.6-2.3 .7-.1 .8-7.2 2.1-.5-.5 .1-3.2zM122.4 228.2l2.7-.8 .2 .1 .2 .5-.2 .1-2.6 .8-.2-.1zM133.7 224.9l2.8-.8 .3 .6-.2 .1-2.6 .8-.2-.1zM122 219.9l-.1 .4-.1 4.4-.4 .1a.58 .58 0 0 0-.4 .7l1.1 4a.59 .59 0 0 0 .8 .4l.4-.1 .6 1.9 .4 .2 1.9-.6-.6-2.2 8.7-2.6 .6 2.2h.3l1.6-.4 .3-.4-.6-2 .5-.2a.58 .58 0 0 0 .4-.7l-1.2-4a.59 .59 0 0 0-.7-.4l-.4 .2-2.5-3.7-.5-.2-9.7 2.8z" fill-rule="evenodd"/>
<circle cx="131.1" cy="219.9" r="1.11"/>
</g>
<g fill="none" stroke="#58595b" stroke-width=".21">
<path d="M111.7 181.4h5.4v5.4h-5.4zM111.7 186.8h5.4v5.4h-5.4zM111.7 192.2h5.4v5.3h-5.4zM111.7 197.5h5.4v5.4h-5.4zM117.1 181.4h5.4v5.4h-5.4zM117.1 186.8h5.4v5.4h-5.4zM117.1 192.2h5.4v5.3h-5.4zM117.1 197.5h5.4v5.4h-5.4zM122.5 181.4h5.3v5.4h-5.3zM122.5 186.8h5.3v5.4h-5.3zM122.5 192.2h5.3v5.3h-5.3zM122.5 197.5h5.3v5.4h-5.3z"/>
<path d="M127.8 181.4h5.4v5.4h-5.4zM127.8 186.8h5.4v5.4h-5.4zM127.8 192.2h5.4v5.3h-5.4zM127.8 197.5h5.4v5.4h-5.4zM133.2 181.4h5.4v5.4h-5.4zM133.2 186.8h5.4v5.4h-5.4zM133.2 192.2h5.4v5.3h-5.4zM133.2 197.5h5.4v5.4h-5.4zM138.6 181.4h5.3v5.4h-5.3zM138.6 186.8h5.3v5.4h-5.3zM138.6 192.2h5.3v5.3h-5.3zM138.6 197.5h5.3v5.4h-5.3z"/>
<path d="M143.9 181.4h5.4v5.4h-5.4zM143.9 186.8h5.4v5.4h-5.4zM143.9 192.2h5.4v5.3h-5.4zM143.9 197.5h5.4v5.4h-5.4zM149.3 181.4h5.4v5.4h-5.4zM149.3 186.8h5.4v5.4h-5.4zM149.3 192.2h5.4v5.3h-5.4zM149.3 197.5h5.4v5.4h-5.4zM154.7 181.4h5.3v5.4h-5.3zM154.7 186.8h5.3v5.4h-5.3zM154.7 192.2h5.3v5.3h-5.3zM154.7 197.5h5.3v5.4h-5.3z"/>
<path d="M160 181.4h5.4v5.4h-5.4zM160 186.8h5.4v5.4h-5.4zM160 192.2h5.4v5.3h-5.4zM160 197.5h5.4v5.4h-5.4zM165.4 181.4h5.4v5.4h-5.4zM165.4 186.8h5.4v5.4h-5.4zM165.4 192.2h5.4v5.3h-5.4zM165.4 197.5h5.4v5.4h-5.4zM170.8 181.4h5.3v5.4h-5.3zM170.8 186.8h5.3v5.4h-5.3zM170.8 192.2h5.3v5.3h-5.3zM170.8 197.5h5.3v5.4h-5.3z"/>
<path d="M176.1 181.4h5.4v5.4h-5.4zM176.1 186.8h5.4v5.4h-5.4zM176.1 192.2h5.4v5.3h-5.4zM176.1 197.5h5.4v5.4h-5.4zM181.5 181.4h5.4v5.4h-5.4zM181.5 186.8h5.4v5.4h-5.4zM181.5 192.2h5.4v5.3h-5.4zM181.5 197.5h5.4v5.4h-5.4zM186.9 181.4h5.3v5.4h-5.3zM186.9 186.8h5.3v5.4h-5.3zM186.9 192.2h5.3v5.3h-5.3zM186.9 197.5h5.3v5.4h-5.3z"/>
<path d="M111.7 202.9h5.4v5.4h-5.4zM111.7 208.3h5.4v5.3h-5.4zM111.7 213.6h5.4v5.4h-5.4zM111.7 219h5.4v5.4h-5.4zM117.1 202.9h5.4v5.4h-5.4zM117.1 208.3h5.4v5.3h-5.4zM117.1 213.6h5.4v5.4h-5.4zM117.1 219h5.4v5.4h-5.4zM122.5 202.9h5.3v5.4h-5.3zM122.5 208.3h5.3v5.3h-5.3zM122.5 213.6h5.3v5.4h-5.3zM122.5 219h5.3v5.4h-5.3z"/>
<path d="M127.8 202.9h5.4v5.4h-5.4zM127.8 208.3h5.4v5.3h-5.4zM127.8 213.6h5.4v5.4h-5.4zM127.8 219h5.4v5.4h-5.4zM133.2 202.9h5.4v5.4h-5.4zM133.2 208.3h5.4v5.3h-5.4zM133.2 213.6h5.4v5.4h-5.4zM133.2 219h5.4v5.4h-5.4zM138.6 202.9h5.3v5.4h-5.3zM138.6 208.3h5.3v5.3h-5.3zM138.6 213.6h5.3v5.4h-5.3zM138.6 219h5.3v5.4h-5.3z"/>
<path d="M143.9 202.9h5.4v5.4h-5.4zM143.9 208.3h5.4v5.3h-5.4zM143.9 213.6h5.4v5.4h-5.4zM143.9 219h5.4v5.4h-5.4zM149.3 202.9h5.4v5.4h-5.4zM149.3 208.3h5.4v5.3h-5.4zM149.3 213.6h5.4v5.4h-5.4zM149.3 219h5.4v5.4h-5.4zM154.7 202.9h5.3v5.4h-5.3zM154.7 208.3h5.3v5.3h-5.3zM154.7 213.6h5.3v5.4h-5.3zM154.7 219h5.3v5.4h-5.3z"/>
<path d="M160 202.9h5.4v5.4h-5.4zM160 208.3h5.4v5.3h-5.4zM160 213.6h5.4v5.4h-5.4zM160 219h5.4v5.4h-5.4zM165.4 202.9h5.4v5.4h-5.4zM165.4 208.3h5.4v5.3h-5.4zM165.4 213.6h5.4v5.4h-5.4zM165.4 219h5.4v5.4h-5.4zM170.8 202.9h5.3v5.4h-5.3zM170.8 208.3h5.3v5.3h-5.3zM170.8 213.6h5.3v5.4h-5.3zM170.8 219h5.3v5.4h-5.3z"/>
<path d="M176.1 202.9h5.4v5.4h-5.4zM176.1 208.3h5.4v5.3h-5.4zM176.1 213.6h5.4v5.4h-5.4zM176.1 219h5.4v5.4h-5.4zM181.5 202.9h5.4v5.4h-5.4zM181.5 208.3h5.4v5.3h-5.4zM181.5 213.6h5.4v5.4h-5.4zM181.5 219h5.4v5.4h-5.4zM186.9 202.9h5.3v5.4h-5.3zM186.9 208.3h5.3v5.3h-5.3zM186.9 213.6h5.3v5.4h-5.3zM186.9 219h5.3v5.4h-5.3z"/>
<path d="M111.7 224.4h5.4v5.3h-5.4zM111.7 229.7h5.4v5.4h-5.4zM117.1 224.4h5.4v5.3h-5.4zM117.1 229.7h5.4v5.4h-5.4zM122.5 224.4h5.3v5.3h-5.3zM122.5 229.7h5.3v5.4h-5.3zM127.8 224.4h5.4v5.3h-5.4zM127.8 229.7h5.4v5.4h-5.4zM133.2 224.4h5.4v5.3h-5.4zM133.2 229.7h5.4v5.4h-5.4zM138.6 224.4h5.3v5.3h-5.3zM138.6 229.7h5.3v5.4h-5.3z"/>
<path d="M143.9 224.4h5.4v5.3h-5.4zM143.9 229.7h5.4v5.4h-5.4zM149.3 224.4h5.4v5.3h-5.4zM149.3 229.7h5.4v5.4h-5.4zM154.7 224.4h5.3v5.3h-5.3zM154.7 229.7h5.3v5.4h-5.3zM160 224.4h5.4v5.3h-5.4zM160 229.7h5.4v5.4h-5.4zM165.4 224.4h5.4v5.3h-5.4zM165.4 229.7h5.4v5.4h-5.4zM170.8 224.4h5.3v5.3h-5.3zM170.8 229.7h5.3v5.4h-5.3z"/>
<path d="M176.1 224.4h5.4v5.3h-5.4zM176.1 229.7h5.4v5.4h-5.4zM181.5 224.4h5.4v5.3h-5.4zM181.5 229.7h5.4v5.4h-5.4zM186.9 224.4h5.3v5.3h-5.3zM186.9 229.7h5.3v5.4h-5.3z"/>
</g>
<path d="M111.7 181.4h80.5v53.7h-80.5z" fill="none" stroke="#231f20" stroke-width=".35"/>
<path d="M100.1 267.6h67.2" fill="none" stroke="#231f20" stroke-width=".21"/>
<g fill="#000001">
<path d="M111.6 273.7l.2-.2-.5 .7zM110.4 274.5l.3 .1-.3 .7-.3-.4zM110.9 270.9l.5-.1a9.3 9.3 0 0 1-2 3.2l-.1 .2 1-2.5zM110.6 271a14.7 14.7 0 0 0-2.2 4.9l-.3 1.2 .1 .1 .8-2.4a.42 .42 0 0 0 .2 .7 .42 .42 0 0 0 .6-.3l.2-.2 .2 .6-1.1 3.1h.2l1.1-2.8 .6 1.9 .2 .2 .2-.5a13.5 13.5 0 0 1 2-6.2l.5-.5-.2-.2-1.6 2.1 .4-.1a14.9 14.9 0 0 0-1.3 5.1l-.4-1.2a1.39 1.39 0 0 1 .2-1.8l.1-.2a.92 .92 0 0 0 .8-1.2 .75 .75 0 0 0-.7 .7l-.2 .2 1.6-3.4h-.1l-.4 .7a10.5 10.5 0 0 1-2.2 3.2l.2-.4a.32 .32 0 0 0-.4 .2 .32 .32 0 0 0 .1 .4l-.5 .4a3.2 3.2 0 0 1 1.1-2.3l.5-.6a2.49 2.49 0 0 0 .7-1.6l-.3-.2z" fill-rule="evenodd"/>
<path d="M115.6 277.5a1.15 1.15 0 0 1 .1 1.3 1.15 1.15 0 0 1-1.2 .5h-.5zM112.3 275.1l-.3 1.7 .3 .2 1.2-1.5-.3 1.1 1.1-1.2a.94 .94 0 0 0 .4 1.2l.5-.3 .3 .9-1.2 1.3a.98 .98 0 0 0-.5 1 1.9 1.9 0 0 0 2.3-1.3l-.1-.3a1.02 1.02 0 0 1 .3-1.4l.5-.9 1.5 .3-.2-.5v.3l-1.1-.2v-.2l2-3.6 .1-.3-.1-.1-1.8 2.7a6.6 6.6 0 0 1-1.5 3l-.2-.2a1.01 1.01 0 0 1 .4-1.4l.1-.2-.3-.2-.3 .5-.2 .5-.5 .4-.2-.4 .1-.9-.2-.1-.8 .9 .2-.9h-.1l-1.4 1.7 .2-1.4v-.1z" fill-rule="evenodd"/>
<path d="M113.7 273.5l.3 .3h-.3z" fill-rule="evenodd"/>
</g>
<text font-size="7.1" fill="#231f20" x="114.1" y="250.8">INFORMATION SIGN</text>
<g font-size="5.6" fill="#231f20">
<text x="105.9" y="259">“USE UHF RADIO CHANNEL 40”</text>
<text x="174.5" y="272.2">TC1654_2</text>
</g>
<g font-size="4.2" fill="#231f20">
<text x="174.4" y="285.8">A</text>
<text x="180.4" y="285.7">B</text>
<text x="186.2" y="285.7">C</text>
</g>
<g font-size="3.9" fill="#231f20">
<text x="19.9" y="197.6">Note: Font is FHWA Series 2000.</text>
<text x="20" y="216.3">Colour Legend</text>
<text x="28.3" y="223.4">Black</text>
<text x="28.3" y="229.9">Retroreflective yellow</text>
<text x="28.3" y="237.1">Retroreflective white</text>
</g>
<g font-size="3.8" fill="#231f20">
<text x="108.1" y="53.2">2100</text>
<text x="41.9" y="58.8">115</text>
<text x="190.5" y="59.3">R100</text>
<text x="191.9" y="68.8">120</text>
<text x="35.4" y="72.2">50</text>
<text x="191.9" y="77.7">140D</text>
<text x="31.5" y="88">25</text>
<text x="191.9" y="84.9">65</text>
<text x="191.9" y="90.1">45</text>
<text x="14.3" y="98.8">1000</text>
<text x="26.7" y="100.7">100D</text>
<text x="30.1" y="107.4">100</text>
<text x="191.9" y="108.9">500</text>
<text x="26.7" y="114.9">120D</text>
<text x="30.1" y="125">175</text>
<text x="191.9" y="129.5">105</text>
<text x="33" y="135.1">25</text>
<text x="175.6" y="137.3">150</text>
</g>
<g font-size="3.5" fill="#231f20">
<text x="21.6" y="267.9">Department of Transport and Main Roads</text>
<text x="100.1" y="267.2">APPROVED AS OFFICIAL TRAFFIC SIGN</text>
<text x="17.7" y="271.8">Infrastructure Management &amp; Delivery Division</text>
<text x="16.7" y="280.6">Designed</text>
<text x="42.7" y="280.6">Checked</text>
<text x="69.7" y="280.6">Scale</text>
<text x="98.5" y="281.3">PRINCIPAL ENGINEER</text>
<text x="156.7" y="281.2">Date</text>
<text x="156.7" y="276.2">28/8/17</text>
<text x="178.2" y="278.1">Page 2 of 2</text>
<text x="16.9" y="284.8">RH 08/17</text>
<text x="43.3" y="284.8">DJ 8/17</text>
<text x="69.7" y="285.2">Not to Scale</text>
<text x="98.5" y="284.8">(Traffic Engineering)</text>
</g>
</svg>
